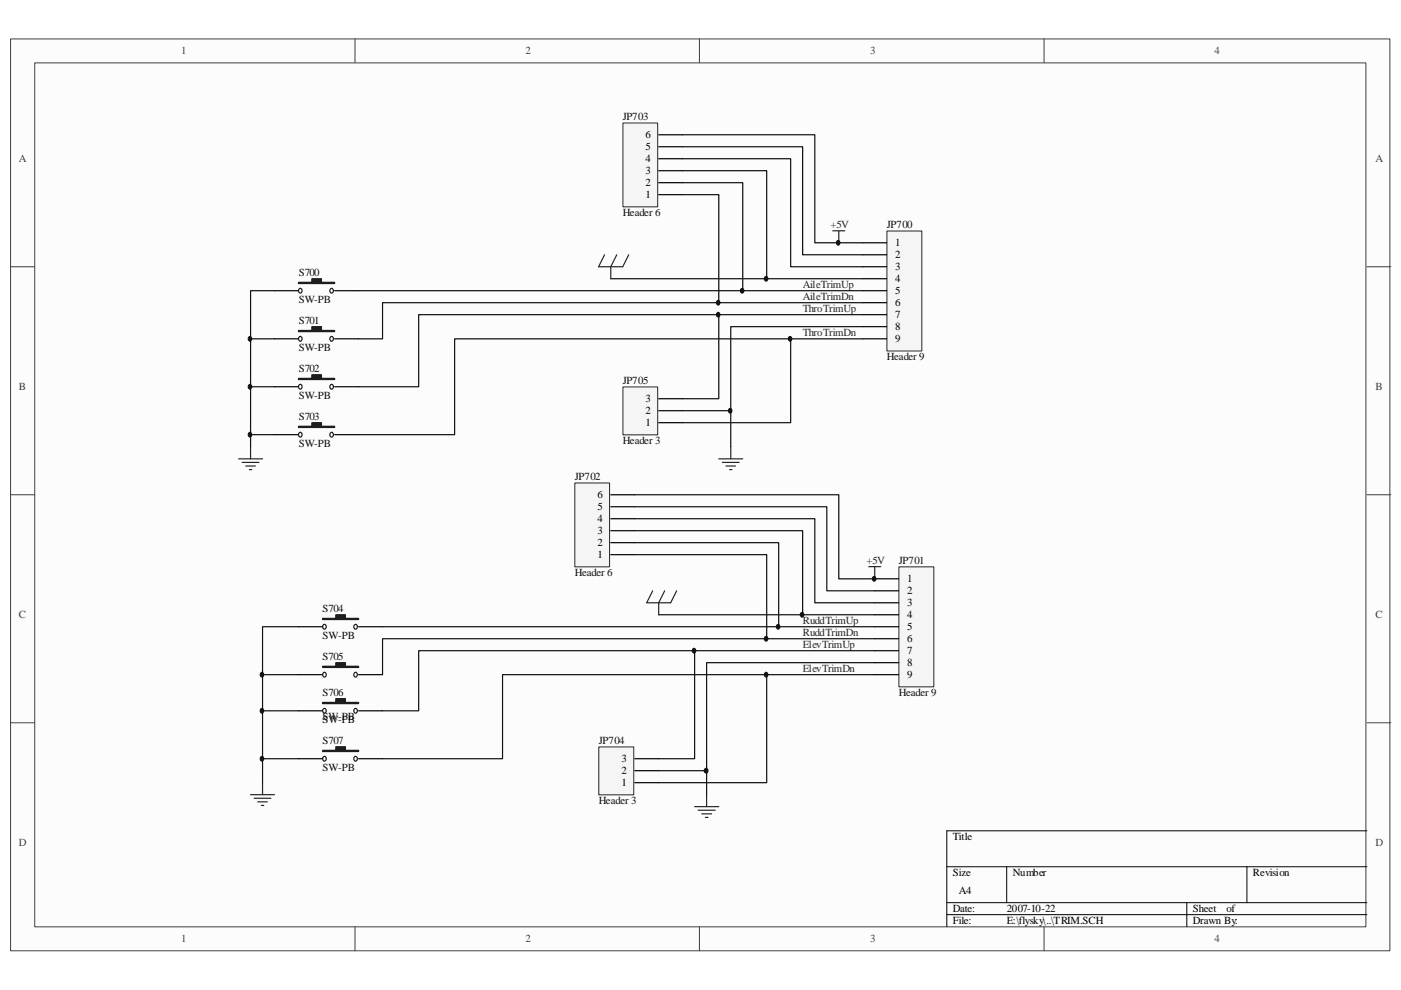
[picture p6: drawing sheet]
<svg xmlns="http://www.w3.org/2000/svg" width="297mm" height="210mm" viewBox="0 0 297 210" stroke-linecap="round" stroke-linejoin="round" font-family="sans-serif">
<path d="M2.3 8.3h292.4v193.3h-292.4z" fill="#fcfcfc"/>
<path d="M2.2 8.3h292.5v193.3h-292.5z" fill="none" stroke="#404040" stroke-width=".21"/>
<path d="M7.4 13.4h282.2v183.1h-282.2z" fill="#fcfcfc"/>
<g fill="none" stroke="#404040" stroke-width=".21">
<path d="M7.4 13.3h282.2v183.2h-282.2zM75.3 8.2v5.1M148.3 8.2v5.1M221.4 8.2v5.1M2.2 56.6h5.1M289.8 56.6h5.1M2.2 104.9h5.1M289.8 104.9h5.1M2.2 153.2h5.1M289.8 153.2h5.1M75.3 196.5v5.1M148.3 196.5v5.1"/>
<path d="M221.4 196.5v5.1"/>
</g>
<path d="M289.8 176.1h-89.1v20.4M200.7 183.8h89.1M200.7 191.4h89.1M200.7 193.9h89.1M213.4 183.8v7.6M251.6 191.4v5.1M264.4 183.8v7.6" fill="none" stroke="#000" stroke-width=".21"/>
<path d="M188.1 49h7.3v25.4h-7.3z" fill="#f5f5f5"/>
<path d="M188 49h7.4v25.4h-7.4z" fill="none" stroke="#262626" stroke-width=".21"/>
<path d="M182.9 51.5h5.1M182.9 54h5.1M182.9 56.6h5.1M182.9 59.1h5.1M182.9 61.6h5.1M182.9 64.2h5.1M182.9 66.7h5.1M182.9 69.3h5.1M182.9 71.8h5.1" fill="none" stroke="#000" stroke-width=".25"/>
<path d="M128.2 54l-1.3 2.6h5.1l1.3-2.6M130.8 54l-1.3 2.6v2.5M176.6 48.9h2.5M177.8 48.9v2.6M152.4 97.3h5.1M153.2 98h3.5M153.9 98.8h2.1M154.7 99.6h.5M154.9 94.7v2.6" fill="none" stroke="#262626" stroke-width=".25"/>
<path d="M129.5 59.1h53.4M182.9 71.8h-15.3v17.8h-22.9" fill="none" stroke="#0e0e0e" stroke-width=".25"/>
<path d="M190.6 120.2h7.4v25.4h-7.4z" fill="#f5f5f5"/>
<path d="M190.6 120.2h7.4v25.4h-7.4z" fill="none" stroke="#262626" stroke-width=".21"/>
<path d="M58.2 61.6h5.1M70.9 61.6h5.1M185.5 122.7h5M185.5 125.3h5M185.5 127.8h5M185.5 130.3h5M185.5 132.9h5M185.5 135.4h5M185.5 138h5M185.5 140.5h5M185.5 143h5" fill="none" stroke="#000" stroke-width=".25"/>
<path d="M138.4 125.3l-1.3 2.5h5.1l1.3-2.5M140.9 125.3l-1.2 2.5v2.5M184.2 120.1h2.5M185.5 120.1v2.6M147.3 171h5.1M148 171.8h3.6M148.8 172.6h2.1M149.6 173.3h.5M149.8 168.5v2.5" fill="none" stroke="#262626" stroke-width=".25"/>
<path d="M139.7 130.3h45.8M185.5 143h-22.9v22.9h-22.9" fill="none" stroke="#0e0e0e" stroke-width=".25"/>
<path d="M63.3 59.9h2.8v-.8h2.1v.8h2.7v.2h-7.6z" fill-rule="evenodd" fill="#1c1c1c"/>
<path d="M63.3 59.9h2.8v-.8h2.1v.8h2.7v.2h-7.6zM63.5 61.2a.45 .45 0 0 1 .5 .4 .45 .45 0 0 1-.5 .5 .6 .6 0 0 1 0-.9zM70.1 61.2a.45 .45 0 0 1 .6 .4 .45 .45 0 0 1-.6 .5 .6 .6 0 0 1 0-.9z" fill="none" stroke="#1c1c1c" stroke-width=".25"/>
<path d="M58.2 71.8h5.1M70.9 71.8h5.1" fill="none" stroke="#000" stroke-width=".25"/>
<path d="M63.3 70.1h2.8v-.8h2.1v.8h2.7v.2h-7.6z" fill-rule="evenodd" fill="#1c1c1c"/>
<path d="M63.3 70.1h2.8v-.8h2.1v.8h2.7v.2h-7.6zM63.5 71.4a.45 .45 0 0 1 .5 .4 .45 .45 0 0 1-.5 .5 .6 .6 0 0 1 0-.9zM70.1 71.4a.45 .45 0 0 1 .6 .4 .45 .45 0 0 1-.6 .5 .6 .6 0 0 1 0-.9z" fill="none" stroke="#1c1c1c" stroke-width=".25"/>
<path d="M58.2 82h5.1M70.9 82h5.1" fill="none" stroke="#000" stroke-width=".25"/>
<path d="M63.3 80.2h2.8v-.7h2.1v.7h2.7v.3h-7.6z" fill-rule="evenodd" fill="#1c1c1c"/>
<path d="M63.3 80.2h2.8v-.7h2.1v.7h2.7v.3h-7.6zM63.5 81.6a.46 .46 0 0 1 .5 .4 .46 .46 0 0 1-.5 .4 .61 .61 0 0 1 0-.8zM70.1 81.6a.46 .46 0 0 1 .6 .4 .46 .46 0 0 1-.6 .4 .61 .61 0 0 1 0-.8z" fill="none" stroke="#1c1c1c" stroke-width=".25"/>
<path d="M58.2 92.2h5.1M70.9 92.2h5.1" fill="none" stroke="#000" stroke-width=".25"/>
<path d="M63.3 90.4h2.8v-.8h2.1v.8h2.7v.2h-7.6z" fill-rule="evenodd" fill="#1c1c1c"/>
<path d="M63.3 90.4h2.8v-.8h2.1v.8h2.7v.2h-7.6zM63.5 91.7a.45 .45 0 0 1 .5 .5 .45 .45 0 0 1-.5 .4 .6 .6 0 0 1 0-.9zM70.1 91.7a.45 .45 0 0 1 .6 .5 .45 .45 0 0 1-.6 .4 .6 .6 0 0 1 0-.9z" fill="none" stroke="#1c1c1c" stroke-width=".25"/>
<path d="M63.3 132.9h5.1M76 132.9h5.1" fill="none" stroke="#000" stroke-width=".25"/>
<path d="M68.4 131.1h2.8v-.8h2v.8h2.8v.3h-7.6z" fill-rule="evenodd" fill="#1c1c1c"/>
<path d="M68.4 131.1h2.8v-.8h2v.8h2.8v.3h-7.6zM68.6 132.4a.46 .46 0 0 1 .6 .5 .46 .46 0 0 1-.6 .4 .61 .61 0 0 1 0-.9zM75.2 132.4a.46 .46 0 0 1 .6 .5 .46 .46 0 0 1-.6 .4 .61 .61 0 0 1 0-.9z" fill="none" stroke="#1c1c1c" stroke-width=".25"/>
<path d="M63.3 143h5.1M76 143h5.1" fill="none" stroke="#000" stroke-width=".25"/>
<path d="M68.4 141.3h2.8v-.8h2v.8h2.8v.2h-7.6z" fill-rule="evenodd" fill="#1c1c1c"/>
<path d="M68.4 141.3h2.8v-.8h2v.8h2.8v.2h-7.6zM68.6 142.6a.45 .45 0 0 1 .6 .4 .45 .45 0 0 1-.6 .5 .6 .6 0 0 1 0-.9zM75.2 142.6a.45 .45 0 0 1 .6 .4 .45 .45 0 0 1-.6 .5 .6 .6 0 0 1 0-.9z" fill="none" stroke="#1c1c1c" stroke-width=".25"/>
<path d="M63.3 150.7h5.1M76 150.7h5.1" fill="none" stroke="#000" stroke-width=".25"/>
<path d="M68.4 148.9h2.8v-.8h2v.8h2.8v.3h-7.6z" fill-rule="evenodd" fill="#1c1c1c"/>
<path d="M68.4 148.9h2.8v-.8h2v.8h2.8v.3h-7.6zM68.6 150.3a.45 .45 0 0 1 .6 .4 .45 .45 0 0 1-.6 .4 .6 .6 0 0 1 0-.8zM75.2 150.3a.45 .45 0 0 1 .6 .4 .45 .45 0 0 1-.6 .4 .6 .6 0 0 1 0-.8z" fill="none" stroke="#1c1c1c" stroke-width=".25"/>
<path d="M63.3 160.9h5.1M76 160.9h5.1" fill="none" stroke="#000" stroke-width=".25"/>
<path d="M68.4 159.1h2.8v-.8h2v.8h2.8v.2h-7.6z" fill-rule="evenodd" fill="#1c1c1c"/>
<path d="M68.4 159.1h2.8v-.8h2v.8h2.8v.2h-7.6zM68.6 160.4a.46 .46 0 0 1 .6 .5 .46 .46 0 0 1-.6 .4 .61 .61 0 0 1 0-.9zM75.2 160.4a.46 .46 0 0 1 .6 .5 .46 .46 0 0 1-.6 .4 .61 .61 0 0 1 0-.9z" fill="none" stroke="#1c1c1c" stroke-width=".25"/>
<g fill="none" stroke="#0e0e0e" stroke-width=".25">
<path d="M53.1 71.8h5.1M58.2 61.6h-5.1v30.6h5.1M76 61.6h106.9M182.9 64.2h-101.8v7.6h-5.1M182.9 66.7h-94.1v15.3h-12.8M53.1 82h5.1M53.1 92.2v2.5M63.3 132.9h-7.6v28h7.6M81.1 132.9h104.4M185.5 135.4h-104.4v7.6M185.5 138h-96.7v12.7h-7.7M55.7 150.7h7.6"/>
<path d="M55.7 143h7.6M55.7 160.9v5"/>
</g>
<path d="M50.6 97.3h5.1M51.3 98h3.6M52.1 98.8h2M52.9 99.6h.5M53.1 94.7v2.6M53.1 168.5h5.1M53.9 169.2h3.5M54.6 170h2.1M55.4 170.8h.5M55.7 165.9v2.6" fill="none" stroke="#262626" stroke-width=".25"/>
<path d="M127 158.4h7.4v10.1h-7.4z" fill="#f5f5f5"/>
<path d="M127 158.4h7.4v10.1h-7.4z" fill="none" stroke="#262626" stroke-width=".21"/>
<path d="M134.6 165.9h5.1M134.6 163.4h5.1M134.6 160.9h5.1" fill="none" stroke="#000" stroke-width=".25"/>
<path d="M132.1 82.1h7.3v10.1h-7.3z" fill="#f5f5f5"/>
<path d="M132.1 82h7.3v10.2h-7.3z" fill="none" stroke="#262626" stroke-width=".21"/>
<path d="M139.7 89.6h5M139.7 87.1h5M139.7 84.5h5" fill="none" stroke="#000" stroke-width=".25"/>
<path d="M121.9 102.4h7.3v17.8h-7.3z" fill="#f5f5f5"/>
<path d="M121.9 102.4h7.3v17.8h-7.3z" fill="none" stroke="#262626" stroke-width=".21"/>
<path d="M129.5 117.6h5.1M129.5 115.1h5.1M129.5 112.5h5.1M129.5 110h5.1M129.5 107.4h5.1M129.5 104.9h5.1" fill="none" stroke="#000" stroke-width=".25"/>
<path d="M132.1 26.1h7.3v17.8h-7.3z" fill="#f5f5f5"/>
<path d="M132.1 26.1h7.3v17.8h-7.3z" fill="none" stroke="#262626" stroke-width=".21"/>
<path d="M139.7 38.7h5M139.7 36.2h5M139.7 33.7h5M139.7 31.1h5M139.7 28.6h5M139.7 41.3h5" fill="none" stroke="#000" stroke-width=".25"/>
<g fill="none" stroke="#0e0e0e" stroke-width=".25">
<path d="M144.7 28.6h28.1v22.9h10.1M144.7 36.2h17.9v22.9M144.7 38.7h12.8v22.9M144.7 31.1h25.5v22.9h12.7M144.7 33.7h22.9v22.9h15.3M144.7 41.3h7.7v22.9M152.4 66.7v17.8h-7.7M167.6 71.8h-71.2v20.4h-20.4M182.9 69.3h-28v17.8M144.7 87.1h10.2v7.6M134.6 104.9h43.2v17.8h7.7M134.6 107.4h40.7v17.9h10.2"/>
<path d="M134.6 110h38.2v17.8h12.7M134.6 112.5h35.6v17.8M134.6 115.1h30.5v17.8M134.6 117.6h28v17.8M147.3 138v22.9h-7.6M162.6 143h-56.1v17.9h-25.4M185.5 140.5h-35.7v22.9M139.7 163.4h10.1v5.1"/>
</g>
<path d="M52.8 91.7a.45 .45 0 0 1 .6 .5 .45 .45 0 0 1-.6 .4 .6 .6 0 0 1 0-.9z" fill-rule="evenodd" fill="#0e0e0e"/>
<path d="M52.8 91.7a.45 .45 0 0 1 .6 .5 .45 .45 0 0 1-.6 .4 .6 .6 0 0 1 0-.9z" fill="none" stroke="#0e0e0e" stroke-width=".21"/>
<path d="M52.8 81.6a.46 .46 0 0 1 .6 .4 .46 .46 0 0 1-.6 .4 .61 .61 0 0 1 0-.8z" fill-rule="evenodd" fill="#0e0e0e"/>
<path d="M52.8 81.6a.46 .46 0 0 1 .6 .4 .46 .46 0 0 1-.6 .4 .61 .61 0 0 1 0-.8z" fill="none" stroke="#0e0e0e" stroke-width=".21"/>
<path d="M52.8 71.4a.45 .45 0 0 1 .6 .4 .45 .45 0 0 1-.6 .5 .6 .6 0 0 1 0-.9z" fill-rule="evenodd" fill="#0e0e0e"/>
<path d="M52.8 71.4a.45 .45 0 0 1 .6 .4 .45 .45 0 0 1-.6 .5 .6 .6 0 0 1 0-.9z" fill="none" stroke="#0e0e0e" stroke-width=".21"/>
<path d="M55.3 160.4a.46 .46 0 0 1 .6 .5 .46 .46 0 0 1-.6 .4 .61 .61 0 0 1 0-.9z" fill-rule="evenodd" fill="#0e0e0e"/>
<path d="M55.3 160.4a.46 .46 0 0 1 .6 .5 .46 .46 0 0 1-.6 .4 .61 .61 0 0 1 0-.9z" fill="none" stroke="#0e0e0e" stroke-width=".21"/>
<path d="M55.3 150.3a.45 .45 0 0 1 .6 .4 .45 .45 0 0 1-.6 .4 .6 .6 0 0 1 0-.8z" fill-rule="evenodd" fill="#0e0e0e"/>
<path d="M55.3 150.3a.45 .45 0 0 1 .6 .4 .45 .45 0 0 1-.6 .4 .6 .6 0 0 1 0-.8z" fill="none" stroke="#0e0e0e" stroke-width=".21"/>
<path d="M55.3 142.6a.45 .45 0 0 1 .6 .4 .45 .45 0 0 1-.6 .5 .6 .6 0 0 1 0-.9z" fill-rule="evenodd" fill="#0e0e0e"/>
<path d="M55.3 142.6a.45 .45 0 0 1 .6 .4 .45 .45 0 0 1-.6 .5 .6 .6 0 0 1 0-.9z" fill="none" stroke="#0e0e0e" stroke-width=".21"/>
<path d="M147 137.5a.46 .46 0 0 1 .5 .5 .46 .46 0 0 1-.5 .4 .61 .61 0 0 1 0-.9z" fill-rule="evenodd" fill="#0e0e0e"/>
<path d="M147 137.5a.46 .46 0 0 1 .5 .5 .46 .46 0 0 1-.5 .4 .61 .61 0 0 1 0-.9z" fill="none" stroke="#0e0e0e" stroke-width=".21"/>
<path d="M149.5 163a.47 .47 0 0 1 .6 .4 .47 .47 0 0 1-.6 .4 .6 .6 0 0 1 0-.8z" fill-rule="evenodd" fill="#0e0e0e"/>
<path d="M149.5 163a.47 .47 0 0 1 .6 .4 .47 .47 0 0 1-.6 .4 .6 .6 0 0 1 0-.8z" fill="none" stroke="#0e0e0e" stroke-width=".21"/>
<path d="M152.1 66.3a.45 .45 0 0 1 .6 .4 .45 .45 0 0 1-.6 .5 .6 .6 0 0 1 0-.9z" fill-rule="evenodd" fill="#0e0e0e"/>
<path d="M152.1 66.3a.45 .45 0 0 1 .6 .4 .45 .45 0 0 1-.6 .5 .6 .6 0 0 1 0-.9z" fill="none" stroke="#0e0e0e" stroke-width=".21"/>
<path d="M152.1 63.7a.45 .45 0 0 1 .6 .5 .45 .45 0 0 1-.6 .4 .6 .6 0 0 1 0-.9z" fill-rule="evenodd" fill="#0e0e0e"/>
<path d="M152.1 63.7a.45 .45 0 0 1 .6 .5 .45 .45 0 0 1-.6 .4 .6 .6 0 0 1 0-.9z" fill="none" stroke="#0e0e0e" stroke-width=".21"/>
<path d="M154.6 86.6a.45 .45 0 0 1 .6 .5 .45 .45 0 0 1-.6 .4 .6 .6 0 0 1 0-.9z" fill-rule="evenodd" fill="#0e0e0e"/>
<path d="M154.6 86.6a.45 .45 0 0 1 .6 .5 .45 .45 0 0 1-.6 .4 .6 .6 0 0 1 0-.9z" fill="none" stroke="#0e0e0e" stroke-width=".21"/>
<path d="M157.2 61.2a.45 .45 0 0 1 .5 .4 .45 .45 0 0 1-.5 .5 .6 .6 0 0 1 0-.9z" fill-rule="evenodd" fill="#0e0e0e"/>
<path d="M157.2 61.2a.45 .45 0 0 1 .5 .4 .45 .45 0 0 1-.5 .5 .6 .6 0 0 1 0-.9z" fill="none" stroke="#0e0e0e" stroke-width=".21"/>
<path d="M162.2 142.6a.45 .45 0 0 1 .6 .4 .45 .45 0 0 1-.6 .5 .6 .6 0 0 1 0-.9z" fill-rule="evenodd" fill="#0e0e0e"/>
<path d="M162.2 142.6a.45 .45 0 0 1 .6 .4 .45 .45 0 0 1-.6 .5 .6 .6 0 0 1 0-.9z" fill="none" stroke="#0e0e0e" stroke-width=".21"/>
<path d="M162.2 135a.46 .46 0 0 1 .6 .4 .46 .46 0 0 1-.6 .5 .61 .61 0 0 1 0-.9z" fill-rule="evenodd" fill="#0e0e0e"/>
<path d="M162.2 135a.46 .46 0 0 1 .6 .4 .46 .46 0 0 1-.6 .5 .61 .61 0 0 1 0-.9z" fill="none" stroke="#0e0e0e" stroke-width=".21"/>
<path d="M162.2 58.7a.46 .46 0 0 1 .6 .4 .46 .46 0 0 1-.6 .4 .61 .61 0 0 1 0-.8z" fill-rule="evenodd" fill="#0e0e0e"/>
<path d="M162.2 58.7a.46 .46 0 0 1 .6 .4 .46 .46 0 0 1-.6 .4 .61 .61 0 0 1 0-.8z" fill="none" stroke="#0e0e0e" stroke-width=".21"/>
<path d="M164.8 132.4a.46 .46 0 0 1 .6 .5 .46 .46 0 0 1-.6 .4 .61 .61 0 0 1 0-.9z" fill-rule="evenodd" fill="#0e0e0e"/>
<path d="M164.8 132.4a.46 .46 0 0 1 .6 .5 .46 .46 0 0 1-.6 .4 .61 .61 0 0 1 0-.9z" fill="none" stroke="#0e0e0e" stroke-width=".21"/>
<path d="M167.3 71.4a.45 .45 0 0 1 .6 .4 .45 .45 0 0 1-.6 .5 .6 .6 0 0 1 0-.9z" fill-rule="evenodd" fill="#0e0e0e"/>
<path d="M167.3 71.4a.45 .45 0 0 1 .6 .4 .45 .45 0 0 1-.6 .5 .6 .6 0 0 1 0-.9z" fill="none" stroke="#0e0e0e" stroke-width=".21"/>
<path d="M169.9 129.9a.45 .45 0 0 1 .5 .4 .45 .45 0 0 1-.5 .5 .6 .6 0 0 1 0-.9z" fill-rule="evenodd" fill="#0e0e0e"/>
<path d="M169.9 129.9a.45 .45 0 0 1 .5 .4 .45 .45 0 0 1-.5 .5 .6 .6 0 0 1 0-.9z" fill="none" stroke="#0e0e0e" stroke-width=".21"/>
<path d="M177.5 51a.45 .45 0 0 1 .6 .5 .45 .45 0 0 1-.6 .4 .6 .6 0 0 1 0-.9z" fill-rule="evenodd" fill="#0e0e0e"/>
<path d="M177.5 51a.45 .45 0 0 1 .6 .5 .45 .45 0 0 1-.6 .4 .6 .6 0 0 1 0-.9z" fill="none" stroke="#0e0e0e" stroke-width=".21"/>
<path d="M185.1 122.3a.45 .45 0 0 1 .6 .4 .45 .45 0 0 1-.6 .5 .6 .6 0 0 1 0-.9z" fill-rule="evenodd" fill="#0e0e0e"/>
<path d="M185.1 122.3a.45 .45 0 0 1 .6 .4 .45 .45 0 0 1-.6 .5 .6 .6 0 0 1 0-.9z" fill="none" stroke="#0e0e0e" stroke-width=".21"/>
<g font-size="2.3" fill="#404040">
<text x="38.4" y="11.5">1</text>
<text x="111.4" y="11.5">2</text>
<text x="184.5" y="11.5">3</text>
<text x="257.5" y="11.5">4</text>
<text x="4" y="34.4">A</text>
<text x="291.6" y="34.4">A</text>
<text x="4" y="82.7">B</text>
<text x="291.6" y="82.7">B</text>
<text x="4" y="131.1">C</text>
<text x="291.6" y="131.1">C</text>
<text x="4" y="179.4">D</text>
<text x="291.6" y="179.4">D</text>
<text x="38.4" y="199.8">1</text>
<text x="111.4" y="199.8">2</text>
<text x="184.5" y="199.8">3</text>
<text x="257.5" y="199.8">4</text>
</g>
<g font-size="2.3" fill="#0e0e0e">
<text x="132" y="25.5">JP703</text>
<text x="132" y="45.8">Header 6</text>
<text x="188" y="48.4">JP700</text>
<text x="63.3" y="58.6">S700</text>
<text x="63.3" y="64.2">SW-PB</text>
<text x="63.3" y="68.7">S701</text>
<text x="63.3" y="74.3">SW-PB</text>
<text x="188" y="76.4">Header 9</text>
<text x="63.3" y="78.9">S702</text>
<text x="132" y="81.4">JP705</text>
<text x="63.3" y="84.5">SW-PB</text>
<text x="63.3" y="89.1">S703</text>
<text x="63.3" y="94.7">SW-PB</text>
<text x="132" y="94.2">Header 3</text>
<text x="121.9" y="101.8">JP702</text>
<text x="190.6" y="119.6">JP701</text>
<text x="121.9" y="122.2">Header 6</text>
<text x="68.4" y="129.8">S704</text>
<text x="68.4" y="135.4">SW-PB</text>
<text x="68.4" y="140">S705</text>
<text x="68.4" y="147.6">S706</text>
<text x="190.6" y="147.6">Header 9</text>
<text x="68.4" y="152.7">SW-PB</text>
<text x="68.4" y="157.8">S707</text>
<text x="127" y="157.8">JP704</text>
<text x="68.4" y="163.4">SW-PB</text>
<text x="127" y="170.5">Header 3</text>
</g>
<g font-size="2.3">
<text x="136.9" y="29.3">6</text>
<text x="136.9" y="34.4">4</text>
<text x="136.9" y="31.8">5</text>
<text x="136.9" y="39.5">2</text>
<text x="136.9" y="37">3</text>
<text x="136.9" y="42">1</text>
<text x="189.8" y="52.2">1</text>
<text x="189.8" y="54.7">2</text>
<text x="189.8" y="57.3">3</text>
<text x="189.8" y="59.9">4</text>
<text x="189.8" y="62.4">5</text>
<text x="189.8" y="64.9">6</text>
<text x="189.8" y="67.5">7</text>
<text x="189.8" y="70">8</text>
<text x="189.8" y="72.6">9</text>
<text x="136.9" y="87.8">2</text>
<text x="136.9" y="85.3">3</text>
<text x="136.9" y="90.4">1</text>
<text x="126.7" y="105.6">6</text>
<text x="126.7" y="113.3">3</text>
<text x="126.7" y="110.7">4</text>
<text x="126.7" y="108.2">5</text>
<text x="126.7" y="118.4">1</text>
<text x="126.7" y="115.8">2</text>
<text x="192.4" y="123.4">1</text>
<text x="192.4" y="126">2</text>
<text x="192.4" y="128.5">3</text>
<text x="192.4" y="131.1">4</text>
<text x="192.4" y="133.6">5</text>
<text x="192.4" y="136.1">6</text>
<text x="192.4" y="138.7">7</text>
<text x="192.4" y="141.3">8</text>
<text x="192.4" y="143.8">9</text>
<text x="131.8" y="161.6">3</text>
<text x="131.8" y="166.7">1</text>
<text x="131.8" y="164.2">2</text>
<text x="202" y="178.1">Title</text>
<text x="202" y="185.8">Size</text>
<text x="214.8" y="185.8">Number</text>
<text x="265.6" y="185.8">Revision</text>
<text x="203.3" y="189.6">A4</text>
<text x="202" y="193.4">Date:</text>
<text x="202" y="196">File:</text>
<text x="213.5" y="193.4">2007-10-22</text>
<text x="213.5" y="196">E:\flysky\..\TRIM.SCH</text>
<text x="252.9" y="193.4">Sheet</text>
<text x="252.9" y="196">Drawn By:</text>
<text x="260.1" y="193.4">of</text>
</g>
<g font-size="2.3" fill="#262626">
<text x="176.1" y="48.4">+5V</text>
<text x="170.2" y="63.7">AileTrimDn</text>
<text x="170.2" y="61.1">AileTrimUp</text>
<text x="170.2" y="66.2">ThroTrimUp</text>
<text x="170.2" y="71.3">ThroTrimDn</text>
<text x="183.7" y="119.6">+5V</text>
<text x="170.2" y="137.5">ElevTrimUp</text>
<text x="170.2" y="132.3">RuddTrimUp</text>
<text x="170.2" y="134.9">RuddTrimDn</text>
<text x="170.2" y="142.5">ElevTrimDn</text>
</g>
</svg>
